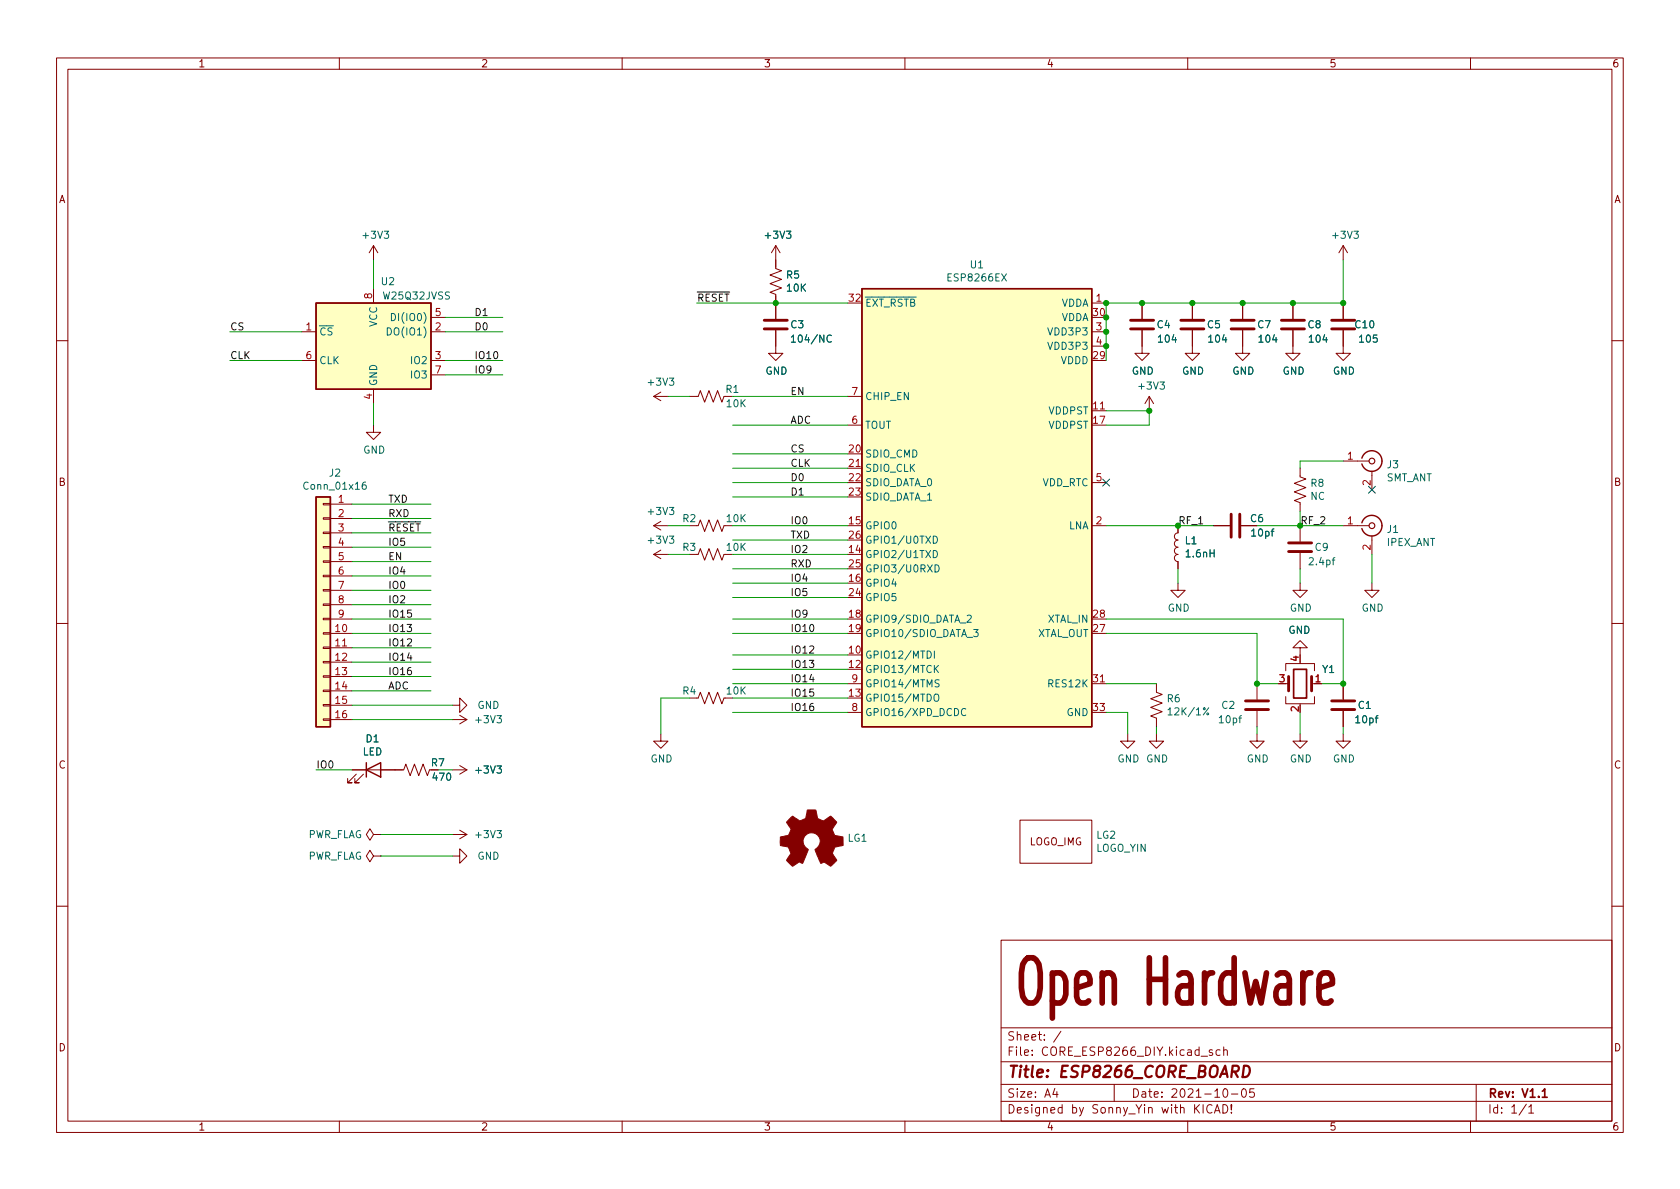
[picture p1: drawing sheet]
<svg xmlns="http://www.w3.org/2000/svg" width="297mm" height="210mm" viewBox="0 0 297 210" stroke-linecap="round" stroke-linejoin="round" font-family="sans-serif">
<g fill="none" stroke="#840000" stroke-width=".18">
<path d="M10 10.2h277v190.1h-277zM12 12.2h273v186.1h-273zM60 10.2v2M110 10.2v2M160 10.2v2M210 10.2v2M260 10.2v2M53.3 58.7h2.6M66 43.4v2.6M66 51v2.6M66 43.4l-.7 1.3M66 43.4l.8 1.3"/>
<path d="M76.2 58.7h2.5M76.2 56.1h2.5M137.2 43.4v4.1l1 .4-2.1 .7 2.1 .8-2.1 .8 2.1 .7-2.1 .8 1.1 .4v4.3M137.2 58.4v4.1h1.2l-1.2 1.2-1.3-1.2h1.3M137.2 43.4l-.8 1.3M137.2 43.4l.7 1.3M193 58.7h2.6M193 53.6h2.6M201.9 58.4v4.1h1.3l-1.3 1.2-1.2-1.2h1.2M201.9 53.6v2.8M210.8 58.4v4.1h1.3l-1.3 1.2-1.3-1.2h1.3M210.8 53.6v2.8"/>
<path d="M219.7 58.4v4.1h1.3l-1.3 1.2-1.3-1.2h1.3M219.7 53.6v2.8M228.6 58.4v4.1h1.3l-1.3 1.2-1.3-1.2h1.3M228.6 53.6v2.8M237.5 58.4v4.1h1.3l-1.3 1.2-1.3-1.2h1.3M237.5 43.4l-.8 1.3M237.5 43.4v2.6M237.5 53.6v2.8M237.5 43.4l.8 1.3M10 60.2h2M53.3 63.7h2.6M66 75.2v1.2h1.3l-1.3 1.3-1.2-1.3h1.2"/>
<path d="M66 68.8v2.6M76.2 63.7h2.5M76.2 66.3h2.5M115.6 70.1h2.5M115.6 70.1l1.2 .8M116.8 69.3l-1.2 .8M121.9 70.1h1.5l.4-1 .8 2 .7-2 .8 2 .8-2 .7 2 .4-1h1.5M149.9 70.1h2.5M149.9 75.2h2.5M193 72.6h2.6M193 61.2h2.6M203.2 70.1l-.8 1.3"/>
<path d="M203.2 70.1v2.5M203.2 70.1l.8 1.3M285 60.2h2M57.1 99.2h1.3v.2h-1.3zM57.1 96.6h1.3v.3h-1.3zM57.1 94.1h1.3v.3h-1.3zM57.1 91.6h1.3v.2h-1.3zM57.1 89h1.3v.3h-1.3zM58.4 89.1h3.8M58.4 91.7h3.8M58.4 94.2h3.8M58.4 96.8h3.8"/>
<path d="M58.4 99.3h3.8M115.6 93h2.5M115.6 93l1.2 .7M115.6 98l1.2 .8M115.6 98h2.5M116.8 92.2l-1.2 .8M116.8 97.3l-1.2 .7M121.9 93h1.5l.4-1.1 .8 2.1 .7-2.1 .8 2.1 .8-2.1 .7 2.1 .4-1h.3M123.4 98l.4-1 .8 2.1 .7-2.1 .8 2.1 .8-2.1 .7 2.1 .4-1.1h.3M149.9 82.8h2.5M193 93h2.6M193 85.3h2.6"/>
<path d="M208.3 93v1.2a.64 .64 0 0 0-.7 .7 .64 .64 0 0 0 .7 .6 .64 .64 0 0 0-.7 .6 .64 .64 0 0 0 .7 .7 .64 .64 0 0 0-.7 .6 .64 .64 0 0 0 .7 .6 .64 .64 0 0 0-.7 .7 .64 .64 0 0 0 .7 .6v1.3M214.6 93h2.8M219.5 93h2.7M229.9 82.8v1.5l1 .4-2 .8 2 .7-2 .8 2 .8-2 .7 1 .4v1.5M229.9 93v2.8M229.9 97.8v2.8M237.5 93h4.6M237.5 81.5h4.6M242.6 83.3v3.3M242.6 94.7v3.3M10 110.2h2M57.1 119.5h1.3v.3h-1.3z"/>
<path d="M57.1 117h1.3v.2h-1.3zM57.1 114.4h1.3v.3h-1.3zM57.1 111.9h1.3v.2h-1.3zM57.1 109.3h1.3v.3h-1.3zM57.1 106.8h1.3v.3h-1.3zM57.1 104.3h1.3v.2h-1.3zM57.1 101.7h1.3v.3h-1.3zM58.4 112h3.8M58.4 114.5h3.8M58.4 117.1h3.8M58.4 119.6h3.8M58.4 101.8h3.8"/>
<path d="M58.4 104.4h3.8M58.4 106.9h3.8M58.4 109.5h3.8M208.3 103.1v1.3h1.2l-1.2 1.3-1.3-1.3h1.3M227.3 118.6v-1.3h5.1v1.3M229.9 103.1v1.3h1.2l-1.2 1.3-1.3-1.3h1.3M229.9 114.5h1.2l-1.2-1.2-1.3 1.2h1.3v1.3M242.6 103.1v1.3h1.2l-1.2 1.3-1.3-1.3h1.3M285 110.2h2M57.1 127.1h1.3v.3h-1.3zM57.1 124.6h1.3v.2h-1.3zM57.1 122h1.3v.3h-1.3z"/>
<path d="M58.4 122.2h3.8M58.4 124.7h3.8M58.4 127.2h3.8M62.2 136.1h9.2l.4-1 .7 2.1 .8-2.1 .7 2.1 .8-2.1 .8 2.1 .3-1.1h1.6M63 136.9l-1.5 1.5h.7h-.7v-.7M64.3 136.9l-1.6 1.5h.8h-.8v-.7M80 124.7h1.3v-1.3l1.2 1.3-1.2 1.3v-1.3M80 136.1h2.5M80 127.2h2.5M81.3 126.5l1.2 .7M81.3 135.4l1.2 .7M82.5 127.2l-1.2 .8"/>
<path d="M82.5 136.1l-1.2 .8M116.8 129.8v1.3h1.3l-1.3 1.2-1.2-1.2h1.2M121.9 123.4h1.5l.4-1 .8 2.1 .7-2.1 .8 2.1 .8-2.1 .7 2.1 .4-1.1h.3M149.9 120.9h2.5M149.9 126h2.5M193 120.9h2.6M199.4 129.8v1.3h1.3l-1.3 1.2-1.3-1.2h1.3M204.5 120.9v1.5l1 .4-2 .8 2 .7-2 .8 2 .8-2 .7 1 .4v1.5M204.5 129.8v1.3h1.2l-1.2 1.2-1.3-1.2h1.3M222.2 129.8v1.3h1.3l-1.3 1.2-1.2-1.2h1.2M222.2 120.9v2.8M222.2 125.7v2.8"/>
<path d="M227.3 123.2v1.3h5.1v-1.3M227.3 120.9h.5M229.9 129.8v1.3h1.2l-1.2 1.2-1.3-1.2h1.3M231.9 120.9h.5M237.5 129.8v1.3h1.3l-1.3 1.2-1.3-1.2h1.3M237.5 120.9v2.8M237.5 125.7v2.8M66 147.6l-.6-1-.6 1 .6 1 .6-1h1.3M66 151.4l-.6-1-.6 1 .6 1 .6-1h1.3M67.3 147.6h.1M67.3 151.4h.1M80 151.4h1.3v-1.3l1.2 1.3-1.2 1.2v-1.2"/>
<path d="M80 147.6h2.5M81.3 146.8l1.2 .8M82.5 147.6l-1.2 .7M180.3 145h12.7v7.6h-12.7zM10 160.2h2M177 166.3h108v32h-108zM285 160.2h2M60 198.3v2M110 198.3v2M160 198.3v2M177 194.8h108M177 191.8h108"/>
<path d="M177 187.8h108M177 181.8h108M186.5 192.5l-.4 1h1M186.9 193v1M187.6 182.4l-1.3 1.9M197 191.8v3M210 198.3v2M212.7 195.3v1.5M214.3 195.5a.6 .6 0 0 0-.8 0 .6 .6 0 0 0-.1 .7 .56 .56 0 0 0 .3 .6 .56 .56 0 0 0 .6-.1M214.4 185.7l-.4-.1-.2 .2 .1 .3 .5 .1v.4h-.6M214.7 196.8l.5-1.5 .5 1.5M214.9 196.4h.7"/>
<path d="M215.7 185.7l-.4-.1-.3 .3v.4l.1 .3h.6M216.2 195.3a.76 .76 0 0 1 .9 .8 .76 .76 0 0 1-.9 .7zM216.4 185.8l.2-.2 .3 .1 .1 .9M216.4 185.1v1.5M216.4 192.6l.2-.1a.81 .81 0 0 1 .6 .7 .81 .81 0 0 1-.3 .8h-.2a.81 .81 0 0 1-.6-.6 .81 .81 0 0 1 .3-.8zM217.7 196.7v.1M217.7 195.3v1M217.7 193.5h1.2M219.7 192.6l.2-.1a.81 .81 0 0 1 .5 .7 .81 .81 0 0 1-.3 .8h-.1a.81 .81 0 0 1-.6-.6 .81 .81 0 0 1 .3-.8zM221.7 192.5h-.7l-.1 .7 .2-.1 .5 .1 .2 .2-.1 .5-.2 .1-.6-.1M260 198.3v2M261 191.8v6.5"/>
<path d="M269.9 195.3l-1.3 1.9M270.3 195.8l.4-.5v1.5M270.3 196.8h.9"/>
</g>
<path d="M228.7 118.4h2.3v5h-2.3zM272.7 193l.4-.5v1.5M272.7 194h.9" fill="none" stroke="#840000" stroke-width=".3"/>
<path d="M220 188.5h.4a1.08 1.08 0 0 1 .6 1 1.08 1.08 0 0 1-.8 1h-.5z" fill="none" stroke="#840000" stroke-width=".4"/>
<path d="M233.2 174.7l2.4-.8v-.7l-.2-.8-.5-.4h-1l-.5 .4-.2 .8v3l.2 .8 .5 .4h1l.5-.4" fill="none" stroke="#840000" stroke-width="1"/>
<g fill="none" stroke="#840000" stroke-width=".51">
<path d="M135.1 56.6h4.1M135.1 58.2h4.1M199.9 56.6h4.1M199.9 58.2h4.1M208.8 56.6h4.1M208.8 58.2h4.1M217.7 56.6h4M217.7 58.2h4M226.6 56.6h4M226.6 58.2h4M235.5 56.6h4M235.5 58.2h4"/>
<path d="M217.7 90.9v4.1M219.2 90.9v4.1M227.8 96h4.1M227.8 97.5h4.1M227.8 119.6v2.6M231.9 119.6v2.6M220.2 123.9h4.1M220.2 125.5h4.1M235.5 123.9h4M235.5 125.5h4"/>
</g>
<g fill="none" stroke="#006464" stroke-width=".18">
<path d="M68.5 58a.64 .64 0 0 1 .7 .6 .64 .64 0 0 1-.7 .6zM69.2 55.4a.64 .64 0 0 1 .7 .7 .64 .64 0 0 1-.7 .6zM139.9 59.6l.4-.4v1.3M139.9 60.5h.7M64.6 85.3h-.3a.85 .85 0 0 0 0 1.2l.4-.1 .1-.4-.3-.3-.3 .1-.2 .2M165 97.3a.64 .64 0 0 1 .8 .7 .64 .64 0 0 1-.8 .6zM165 94.8a.64 .64 0 0 1 .8 .6 .64 .64 0 0 1-.8 .7zM165.3 99.9a.64 .64 0 0 1 .8 .6 .64 .64 0 0 1-.8 .7zM163.9 115.1a.64 .64 0 0 1 .8 .7 .64 .64 0 0 1-.8 .6zM165.2 115.1v1.3M165.4 118.2l.5 .7M165.9 117.7l-.7 .7"/>
<path d="M171 108.9l.5-.1 .2 .3-.8 .9h.8M172.2 111.3h.7l-.4 .5 .4 .1v.6l-.2 .1-.5-.1M165.2 122.9l.2-.2a.43 .43 0 0 1 .6 .5v.4a.42 .42 0 0 1-.4 .4 .42 .42 0 0 1-.5-.4zM166 120.3l-.4-.1-.2 .1v.4l.5 .2 .1 .3-.2 .3-.5-.1M170.8 125.4a.6 .6 0 0 0-.9 .4 .6 .6 0 0 0 .6 .8l.3-.2M206.5 125.5l.4-.3v1.2M206.5 126.4h.7"/>
</g>
<path d="M55.9 53.6h20.3v15.2h-20.3zM152.4 51h40.6v77.5h-40.6zM55.9 87.9h2.5v40.6h-2.5zM240.8 92.5a1.81 1.81 0 0 1 2.8-1 1.81 1.81 0 0 1 0 2.9 1.81 1.81 0 0 1-2.8-.9M240.8 81a1.81 1.81 0 0 1 2.8-.9 1.81 1.81 0 0 1 0 2.9 1.81 1.81 0 0 1-2.8-1M64.8 136.1l2.5-1.2v2.5zM64.8 134.9v2.5" fill="none" stroke="#840000" stroke-width=".25"/>
<g fill="#ffffc2" stroke="#ffffc2" stroke-width=".18">
<path d="M55.9 53.6h20.3v15.2h-20.3z"/>
<path d="M55.9 87.9h2.5v40.6h-2.5z"/>
<path d="M152.4 51h40.6v77.5h-40.6z"/>
</g>
<path d="M139.6 144.8l.6-.5 .8 .6a.62 .62 0 0 0 1 0l.2-.1a1.62 1.62 0 0 0 .5-1.3l.1-.3 1.4 .1 .2 .7a.74 .74 0 0 0 .7 1l.5 .2 1.3-.9 1 1.1-.4 .6a.75 .75 0 0 0-.1 1.2l.2 .5 1.4 .3 .1 1.5-1.4 .3-.1 .1a1.23 1.23 0 0 0-.3 1.2l.7 1-.1 .2-1 .9-.9-.6a.54 .54 0 0 0-.8 .1l-1.1-2.4a2.33 2.33 0 0 0 .9-1.9 1.54 1.54 0 0 0-2.5-.7 1.54 1.54 0 0 0 .4 2.5l-1 2.5a.69 .69 0 0 0-1.2 .1l-.6 .4-1-1.1 .8-1.2-.3-.5a.71 .71 0 0 0-.9-.7l-.7-.2v-1.5l.4-.1a1.11 1.11 0 0 0 1.2-.7 .72 .72 0 0 0-.2-1.2l-.3-.6z" fill="#840000" stroke="#840000" stroke-width=".18"/>
<g fill="none" stroke="#840000" stroke-width=".2">
<circle cx="242.6" cy="93" r=".51"/>
<circle cx="242.6" cy="81.5" r=".51"/>
</g>
<g fill="none" stroke="#009600" stroke-width=".18">
<path d="M40.6 58.7h12.7M66 46v5M78.7 56.1h10.2M78.7 58.7h10.2M123.2 53.6h26.7M237.5 46v7.6h-41.9v10.1M40.6 63.7h12.7M66 71.4v3.8M78.7 66.3h10.2M78.7 63.7h10.2M118.1 70.1h3.8M129.5 70.1h20.4"/>
<path d="M129.5 75.2h20.4M195.6 72.6h7.6v2.6h-7.6M62.2 89.1h14M62.2 91.7h14M62.2 99.3h14M62.2 96.8h14M62.2 94.2h14M118.1 98h3.8M118.1 93h3.8M129.5 87.9h20.4M129.5 80.3h20.4M129.5 85.3h20.4"/>
<path d="M129.5 98h20.4M129.5 93h20.4M129.5 95.5h20.4M129.5 82.8h20.4M195.6 93h19M222.2 93h15.3M229.9 90.4v2.6M237.5 81.5h-7.6v1.3M242.6 98v5.1M62.2 112h14M62.2 119.6h14M62.2 117.1h14"/>
<path d="M62.2 109.5h14M62.2 101.8h14M62.2 114.5h14M62.2 106.9h14M62.2 104.4h14M129.5 112h20.4M129.5 109.5h20.4M129.5 103.1h20.4M129.5 105.7h20.4M129.5 100.6h20.4M129.5 118.4h20.4M129.5 115.8h20.4"/>
<path d="M195.6 112h26.6v8.9h3.9M195.6 109.5h41.9v11.4h-3.8M208.3 100.6v2.5M229.9 100.6v2.5M55.9 136.1h6.3M62.2 127.2h17.8M62.2 124.7h17.8M62.2 122.2h14M77.5 136.1h2.5M121.9 123.4h-5.1v6.4M129.5 120.9h20.4M129.5 126h20.4"/>
<path d="M129.5 123.4h20.4M195.6 120.9h8.9M195.6 126h3.8v3.8M204.5 128.5v1.3M222.2 128.5v1.3M229.9 126v3.8M237.5 128.5v1.3M67.3 147.6h12.7M67.3 151.4h12.7"/>
</g>
<path d="M195 84.7l1.2 1.2M196.2 84.7l-1.2 1.2M242 86l1.2 1.2M243.2 86l-1.2 1.2" fill="none" stroke="#000084" stroke-width=".18"/>
<g fill="#009600" stroke="#009600" stroke-width=".18">
<circle cx="195.6" cy="56.1" r=".46"/>
<circle cx="195.6" cy="53.6" r=".46"/>
<circle cx="201.9" cy="53.6" r=".46"/>
<circle cx="195.6" cy="58.7" r=".46"/>
<circle cx="137.2" cy="53.6" r=".46"/>
<circle cx="219.7" cy="53.6" r=".46"/>
<circle cx="228.6" cy="53.6" r=".46"/>
<circle cx="210.8" cy="53.6" r=".46"/>
<circle cx="195.6" cy="61.2" r=".46"/>
<circle cx="237.5" cy="120.9" r=".46"/>
<circle cx="222.2" cy="120.9" r=".46"/>
<circle cx="203.2" cy="72.6" r=".46"/>
<circle cx="237.5" cy="53.6" r=".46"/>
</g>
<text font-size="11.1" fill="#840000" x="179" y="177.8">Open Hardware</text>
<text font-size="2.8" fill="#840000" x="178" y="190.6">Title: ESP8266_CORE_BOARD</text>
<g font-size="2.1" fill="#840000">
<text x="178" y="184">Sheet: /</text>
<text x="178" y="186.7">File: CORE_ESP8266_DIY.kicad_sch</text>
<text x="178" y="196.9">Designed by Sonny_Yin with KICAD!</text>
<text x="178" y="194.1">Size: A4</text>
<text x="200" y="194.1">Date: 2021-10-05</text>
<text x="263" y="194.1">Rev: V1.1</text>
<text x="263" y="196.9">Id: 1/1</text>
</g>
<g font-size="1.8" fill="#840000">
<text x="35" y="11.9">1</text>
<text x="85" y="11.9">2</text>
<text x="135" y="11.9">3</text>
<text x="185" y="11.9">4</text>
<text x="235" y="11.9">5</text>
<text x="285" y="11.9">6</text>
<text x="10.3" y="35.9">A</text>
<text x="285.3" y="35.9">A</text>
<text x="10.3" y="85.9">B</text>
<text x="285.3" y="85.9">B</text>
<text x="10.3" y="135.9">C</text>
<text x="285.3" y="135.9">C</text>
<text x="181.9" y="149.5">LOGO_IMG</text>
<text x="10.3" y="185.9">D</text>
<text x="285.3" y="185.9">D</text>
<text x="35" y="199.9">1</text>
<text x="85" y="199.9">2</text>
<text x="135" y="199.9">3</text>
<text x="185" y="199.9">4</text>
<text x="235" y="199.9">5</text>
<text x="285" y="199.9">6</text>
</g>
<g font-size="1.8" fill="#006464">
<text x="64.3" y="42.2">+3V3</text>
<text x="135.5" y="42.2">+3V3</text>
<text x="171.6" y="47.4">U1</text>
<text x="235.8" y="42.2">+3V3</text>
<text x="67.4" y="50.4">U2</text>
<text x="67.9" y="53">W25Q32JVSS</text>
<text x="139.1" y="49.2">R5</text>
<text x="139.2" y="51.6">10K</text>
<text x="167.8" y="49.8">ESP8266EX</text>
<text x="56.4" y="59.3">~{CS}</text>
<text x="66.7" y="57.8" transform="rotate(-90 66.7 57.8)">VCC</text>
<text x="69" y="59.3">DO(IO1)</text>
<text x="69.9" y="56.8">DI(IO0)</text>
<text x="139.8" y="58">C3</text>
<text x="152.9" y="54.2">~{EXT_RSTB}</text>
<text x="185.7" y="59.3">VDD3P3</text>
<text x="187.5" y="54.2">VDDA</text>
<text x="187.5" y="56.8">VDDA</text>
<text x="204.6" y="58">C4</text>
<text x="213.5" y="58">C5</text>
<text x="222.4" y="58">C7</text>
<text x="231.3" y="58">C8</text>
<text x="239.7" y="58">C10</text>
<text x="56.4" y="64.4">CLK</text>
<text x="72.8" y="64.4">IO2</text>
<text x="140.5" y="60.6">104/NC</text>
<text x="185.7" y="61.8">VDD3P3</text>
<text x="187.5" y="64.4">VDDD</text>
<text x="204.9" y="60.6">104</text>
<text x="213.8" y="60.6">104</text>
<text x="222.7" y="60.6">104</text>
<text x="231.6" y="60.6">104</text>
<text x="240.5" y="60.6">105</text>
<text x="66.7" y="68.3" transform="rotate(-90 66.7 68.3)">GND</text>
<text x="72.8" y="66.9">IO3</text>
<text x="114.8" y="68.2">+3V3</text>
<text x="128.4" y="69.5">R1</text>
<text x="135.3" y="66.2">GND</text>
<text x="152.9" y="70.7">CHIP_EN</text>
<text x="200.1" y="66.2">GND</text>
<text x="201.5" y="68.9">+3V3</text>
<text x="209" y="66.2">GND</text>
<text x="217.9" y="66.2">GND</text>
<text x="226.8" y="66.2">GND</text>
<text x="235.7" y="66.2">GND</text>
<text x="128.5" y="72">10K</text>
<text x="152.9" y="75.8">TOUT</text>
<text x="185.4" y="73.3">VDDPST</text>
<text x="185.4" y="75.8">VDDPST</text>
<text x="64.2" y="80.2">GND</text>
<text x="152.9" y="80.9">SDIO_CMD</text>
<text x="152.9" y="83.4">SDIO_CLK</text>
<text x="245.3" y="82.8">J3</text>
<text x="54" y="86.6">Conn_01x16</text>
<text x="58.2" y="84.3">J2</text>
<text x="152.9" y="86">SDIO_DATA_0</text>
<text x="152.9" y="88.5">SDIO_DATA_1</text>
<text x="184.2" y="86">VDD_RTC</text>
<text x="231.7" y="88.4">NC</text>
<text x="231.8" y="86.1">R8</text>
<text x="245" y="85.1">SMT_ANT</text>
<text x="114.8" y="91.1">+3V3</text>
<text x="120.7" y="92.3">R2</text>
<text x="128.5" y="92.3">10K</text>
<text x="152.9" y="93.6">GPIO0</text>
<text x="188.9" y="93.6">LNA</text>
<text x="221.1" y="92.3">C6</text>
<text x="221.4" y="94.9">10pf</text>
<text x="245.3" y="94.2">J1</text>
<text x="114.8" y="96.1">+3V3</text>
<text x="120.7" y="97.4">R3</text>
<text x="128.5" y="97.4">10K</text>
<text x="152.9" y="98.7">GPIO2/U1TXD</text>
<text x="152.9" y="101.2">GPIO3/U0RXD</text>
<text x="152.9" y="96.1">GPIO1/U0TXD</text>
<text x="209.6" y="96.2">L1</text>
<text x="209.8" y="98.5">1.6nH</text>
<text x="231.6" y="99.9">2.4pf</text>
<text x="232.5" y="97.4">C9</text>
<text x="245.2" y="96.5">IPEX_ANT</text>
<text x="152.9" y="103.8">GPIO4</text>
<text x="152.9" y="106.3">GPIO5</text>
<text x="152.9" y="110.1">GPIO9/SDIO_DATA_2</text>
<text x="152.9" y="112.6">GPIO10/SDIO_DATA_3</text>
<text x="183.2" y="112.6">XTAL_OUT</text>
<text x="185.2" y="110.1">XTAL_IN</text>
<text x="206.4" y="108.1">GND</text>
<text x="227.8" y="112.1">GND</text>
<text x="228" y="108.1">GND</text>
<text x="240.7" y="108.1">GND</text>
<text x="152.9" y="116.5">GPIO12/MTDI</text>
<text x="152.9" y="119">GPIO13/MTCK</text>
<text x="233.8" y="119">Y1</text>
<text x="84.4" y="125.3">GND</text>
<text x="120.7" y="122.8">R4</text>
<text x="128.5" y="122.8">10K</text>
<text x="152.9" y="124.1">GPIO15/MTDO</text>
<text x="152.9" y="121.5">GPIO14/MTMS</text>
<text x="185.7" y="121.5">RES12K</text>
<text x="206.4" y="124.2">R6</text>
<text x="216" y="125.3">C2</text>
<text x="240.2" y="125.3">C1</text>
<text x="64.7" y="131.3">D1</text>
<text x="84.3" y="127.9">+3V3</text>
<text x="152.9" y="126.6">GPIO16/XPD_DCDC</text>
<text x="188.6" y="126.6">GND</text>
<text x="207" y="126.5">12K/1%</text>
<text x="215.7" y="127.9">10pf</text>
<text x="239.8" y="127.9">10pf</text>
<text x="64.1" y="133.6">LED</text>
<text x="76.3" y="135.5">R7</text>
<text x="84.3" y="136.8">+3V3</text>
<text x="115" y="134.8">GND</text>
<text x="197.6" y="134.8">GND GND</text>
<text x="220.4" y="134.8">GND</text>
<text x="228" y="134.8">GND</text>
<text x="235.7" y="134.8">GND</text>
<text x="76.6" y="138">470</text>
<text x="54.3" y="148.2">PWR_FLAG</text>
<text x="84.3" y="148.2">+3V3</text>
<text x="149.9" y="148.8">LG1</text>
<text x="193.9" y="148.3">LG2</text>
<text x="54.3" y="152">PWR_FLAG</text>
<text x="84.4" y="152">GND</text>
<text x="193.7" y="150.6">LOGO_YIN</text>
</g>
<g font-size="1.8" fill="#a90000">
<text x="65.8" y="52.8" transform="rotate(-90 65.8 52.8)">8</text>
<text x="150.1" y="53.3">32</text>
<text x="193.8" y="53.3">1</text>
<text x="54.1" y="58.4">1</text>
<text x="77" y="58.4">2</text>
<text x="77" y="55.9">5</text>
<text x="193.3" y="55.9">30</text>
<text x="193.8" y="58.4">3</text>
<text x="54.1" y="63.5">6</text>
<text x="77" y="63.5">3</text>
<text x="193.3" y="63.5">29</text>
<text x="193.8" y="61">4</text>
<text x="65.8" y="70.6" transform="rotate(-90 65.8 70.6)">4</text>
<text x="77" y="66">7</text>
<text x="150.6" y="69.8">7</text>
<text x="150.6" y="74.9">6</text>
<text x="193.3" y="72.4">11</text>
<text x="193.3" y="74.9">17</text>
<text x="150.1" y="80">20</text>
<text x="150.1" y="82.5">21</text>
<text x="238.3" y="81.3">1</text>
<text x="59.8" y="88.9">1</text>
<text x="150.1" y="85.1">22</text>
<text x="150.1" y="87.6">23</text>
<text x="193.8" y="85.1">5</text>
<text x="242.3" y="85.8" transform="rotate(-90 242.3 85.8)">2</text>
<text x="59.8" y="91.4">2</text>
<text x="59.8" y="94">3</text>
<text x="150.1" y="92.7">15</text>
<text x="150.1" y="95.2">26</text>
<text x="193.8" y="92.7">2</text>
<text x="238.3" y="92.7">1</text>
<text x="59.8" y="96.5">4</text>
<text x="59.8" y="99.1">5</text>
<text x="59.8" y="101.6">6</text>
<text x="150.1" y="97.8">14</text>
<text x="150.1" y="100.3">25</text>
<text x="242.3" y="97.3" transform="rotate(-90 242.3 97.3)">2</text>
<text x="59.8" y="104.1">7</text>
<text x="59.8" y="106.7">8</text>
<text x="150.1" y="102.9">16</text>
<text x="150.1" y="105.4">24</text>
<text x="59.3" y="111.8">10</text>
<text x="59.8" y="109.2">9</text>
<text x="150.1" y="109.2">18</text>
<text x="150.1" y="111.8">19</text>
<text x="193.3" y="111.8">27</text>
<text x="193.3" y="109.2">28</text>
<text x="59.3" y="114.3">11</text>
<text x="59.3" y="116.8">12</text>
<text x="59.3" y="119.4">13</text>
<text x="150.1" y="115.6">10</text>
<text x="150.1" y="118.1">12</text>
<text x="229.6" y="116.9" transform="rotate(-90 229.6 116.9)">4</text>
<text x="59.3" y="121.9">14</text>
<text x="59.3" y="124.5">15</text>
<text x="150.1" y="123.2">13</text>
<text x="150.6" y="125.7">8</text>
<text x="150.6" y="120.6">9</text>
<text x="193.3" y="120.6">31</text>
<text x="193.3" y="125.7">33</text>
<text x="226.2" y="120.6">3</text>
<text x="229.6" y="125.8" transform="rotate(-90 229.6 125.8)">2</text>
<text x="232.6" y="120.6">1</text>
<text x="59.3" y="127">16</text>
</g>
<g font-size="1.8" fill="#0f0f0f">
<text x="123.2" y="53.3">~{RESET}</text>
<text x="40.6" y="58.4">CS</text>
<text x="83.8" y="55.9">D1</text>
<text x="83.8" y="58.4">D0</text>
<text x="40.6" y="63.5">CLK</text>
<text x="83.8" y="63.5">IO10</text>
<text x="83.8" y="66">IO9</text>
<text x="139.7" y="69.8">EN</text>
<text x="139.7" y="74.9">ADC</text>
<text x="139.7" y="80">CS</text>
<text x="139.7" y="82.5">CLK</text>
<text x="68.6" y="88.9">TXD</text>
<text x="139.7" y="87.6">D1</text>
<text x="139.7" y="85.1">D0</text>
<text x="68.6" y="94">~{RESET}</text>
<text x="68.6" y="91.4">RXD</text>
<text x="139.7" y="95.2">TXD</text>
<text x="139.7" y="92.7">IO0</text>
<text x="68.6" y="101.6">IO4</text>
<text x="68.6" y="99">EN</text>
<text x="68.6" y="96.5">IO5</text>
<text x="139.7" y="100.3">RXD</text>
<text x="139.7" y="97.8">IO2</text>
<text x="68.6" y="106.7">IO2</text>
<text x="68.6" y="104.1">IO0</text>
<text x="139.7" y="105.4">IO5</text>
<text x="139.7" y="102.9">IO4</text>
<text x="68.6" y="109.2">IO15</text>
<text x="68.6" y="111.7">IO13</text>
<text x="139.7" y="109.2">IO9</text>
<text x="139.7" y="111.7">IO10</text>
<text x="68.6" y="116.8">IO14</text>
<text x="68.6" y="114.3">IO12</text>
<text x="68.6" y="119.4">IO16</text>
<text x="139.7" y="115.6">IO12</text>
<text x="139.7" y="118.1">IO13</text>
<text x="68.6" y="121.9">ADC</text>
<text x="139.7" y="125.7">IO16</text>
<text x="139.7" y="120.6">IO14</text>
<text x="139.7" y="123.2">IO15</text>
<text x="55.9" y="135.9">IO0</text>
</g>
<g font-size="1.8" fill="#009600">
<text x="208.3" y="92.7">RF_1</text>
<text x="229.9" y="92.7">RF_2</text>
</g>
</svg>
